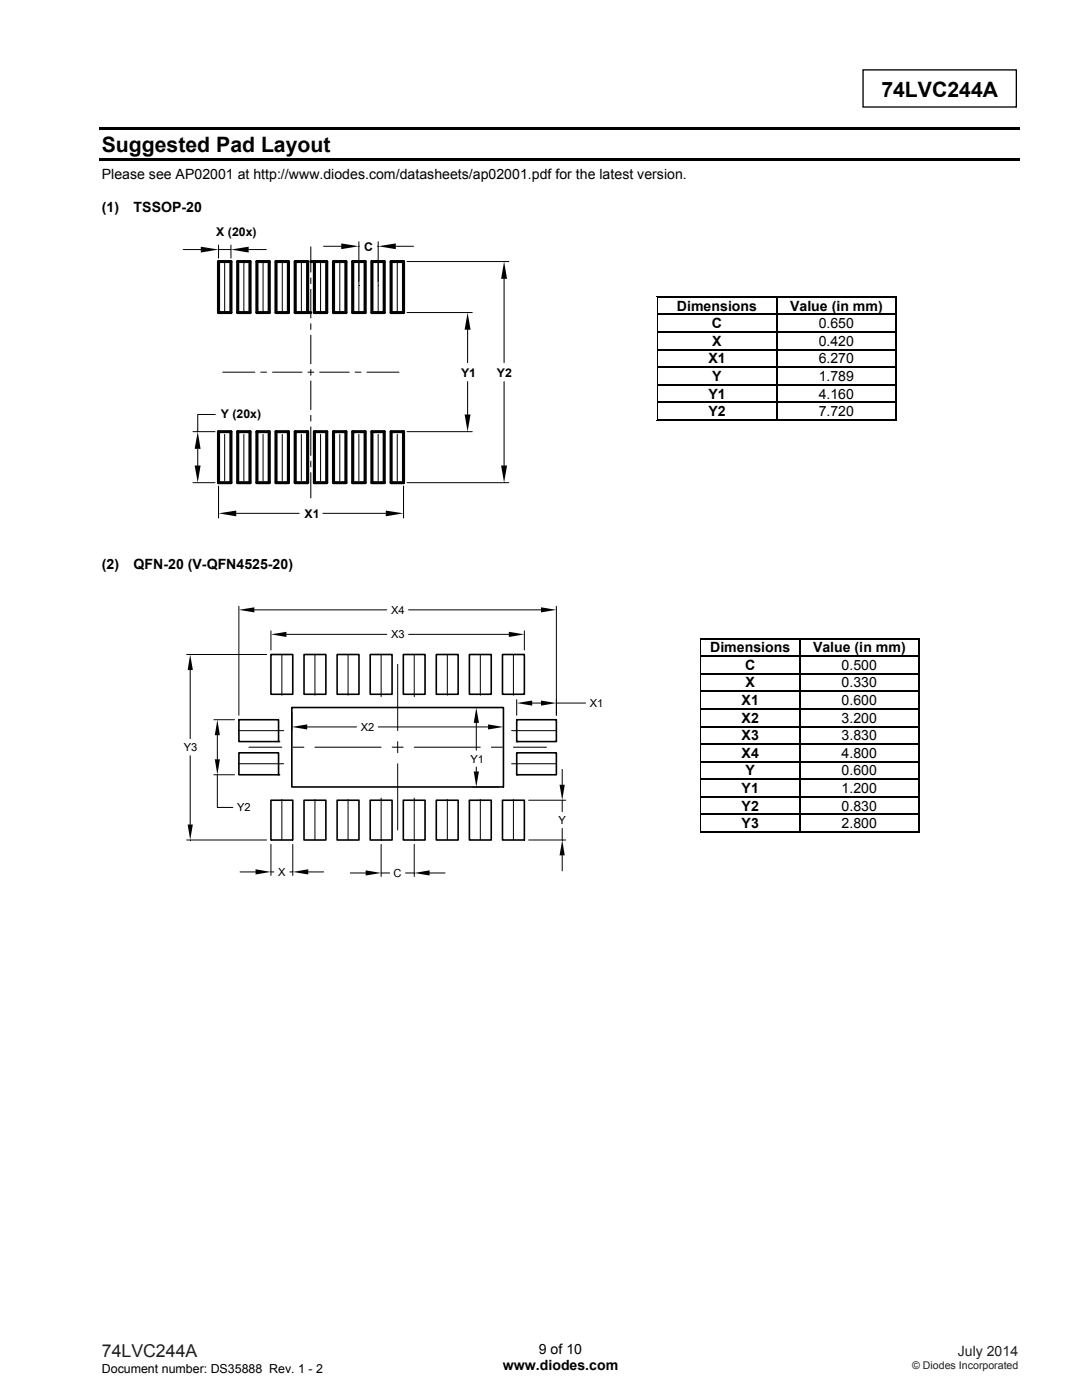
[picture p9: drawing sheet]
<svg xmlns="http://www.w3.org/2000/svg" width="216mm" height="279mm" viewBox="0 0 216 279" stroke-linecap="round" stroke-linejoin="round" font-family="sans-serif">
<path d="M172.2 13.9h30.6v7.5h-30.6z" fill="none" stroke="#000" stroke-width=".26"/>
<g fill="#000">
<path d="M19.8 25.5h183.6v.5h-183.6zM19.8 31.6h183.6v.5h-183.6zM131.1 59.1v.3zM131.1 59.1l.2 .1zM131.2 59.3l.1 .1zM154.9 59.4h.2zM154.9 59.1l.2 .1zM154.9 59.3l.2 .1zM178.7 59.1l.2 .1zM178.7 59.3l.1 .1zM178.9 59.1v.3zM131.1 62.6v.3z"/>
<path d="M131.1 66.1v.3zM131.1 69.7v.2zM131.1 73.2v.2zM131.1 76.7v.2zM131.2 62.6l.1 .3zM131.2 66.1l.1 .3zM131.2 69.7l.1 .2zM131.2 73.2l.1 .2zM131.2 76.7l.1 .2zM154.9 62.6h.2v.3h-.2zM154.9 66.1h.2v.3h-.2zM154.9 69.7h.2v.2h-.2z"/>
<path d="M154.9 73.2h.2v.2h-.2zM154.9 76.7h.2v.2h-.2zM178.7 62.6l.1 .3zM178.7 66.1l.1 .3zM178.7 69.7l.1 .2zM178.7 73.2l.1 .2zM178.7 76.7l.1 .2zM178.9 62.6v.3zM178.9 66.1v.3zM178.9 69.7v.2zM178.9 73.2v.2zM178.9 76.7v.2z"/>
<path d="M131.1 80.2v.3zM131.1 83.9h.2zM131.2 80.2l.1 .3zM131.2 83.7l.1 .1zM154.9 80.2h.2v.3h-.2zM178.7 80.2l.1 .3zM178.7 83.9h.2zM178.7 83.7l.1 .1zM178.9 80.2v.3zM178.9 83.7v.2zM139.7 127.3v.3zM139.7 127.3l.2 .1z"/>
<path d="M139.7 130.8v.3zM139.7 134.3v.3zM139.7 137.8v.3zM139.8 127.5l.1 .1zM139.8 130.8l.1 .3zM139.8 134.3l.1 .3zM139.8 137.8l.1 .3zM159.5 127.6h.3zM159.5 127.3l.3 .1zM159.5 127.5l.3 .1zM159.5 130.8h.3v.3h-.3zM159.5 134.3h.3v.3h-.3z"/>
<path d="M159.5 137.8h.3v.3h-.3zM183.2 127.3l.3 .1zM183.2 127.5l.1 .1zM183.2 130.8l.1 .3zM183.2 134.3l.1 .3zM183.2 137.8l.1 .3zM183.4 127.3l.1 .3zM183.4 130.8l.1 .3zM183.4 134.3l.1 .3zM183.4 137.8l.1 .3zM139.7 141.4v.2zM139.7 144.9v.2z"/>
<path d="M139.7 148.4v.3zM139.7 151.9v.3zM139.7 155.4v.3zM139.7 158.9v.3zM139.8 141.4l.1 .2zM139.8 144.9l.1 .2zM139.8 148.4l.1 .3zM139.8 151.9l.1 .3zM139.8 155.4l.1 .3zM139.8 158.9l.1 .3zM159.5 141.4h.3v.2h-.3zM159.5 144.9h.3v.2h-.3z"/>
<path d="M159.5 148.4h.3v.3h-.3zM159.5 151.9h.3v.3h-.3zM159.5 155.4h.3v.3h-.3zM159.5 158.9h.3v.3h-.3zM183.2 141.4l.1 .2zM183.2 144.9l.1 .2zM183.2 148.4l.1 .3zM183.2 151.9l.1 .3zM183.2 155.4l.1 .3zM183.2 158.9l.1 .3zM183.4 141.4l.1 .2zM183.4 144.9l.1 .2z"/>
<path d="M183.4 148.4l.1 .3zM183.4 151.9l.1 .3zM183.4 155.4l.1 .3zM183.4 158.9l.1 .3zM139.7 162.4v.3zM139.7 166.1l.2 .1zM139.8 162.4l.1 .3zM139.8 165.9l.1 .1zM159.5 162.4h.3v.3h-.3zM183.2 162.4l.1 .3zM183.2 166.1l.3 .1zM183.2 165.9l.1 .1z"/>
<path d="M183.4 162.4l.1 .3zM183.4 165.9l.1 .3z"/>
<circle cx="55.6" cy="148" r=".16"/>
<circle cx="55.6" cy="154.6" r=".16"/>
<circle cx="103.1" cy="148" r=".16"/>
<circle cx="103.1" cy="154.6" r=".16"/>
</g>
<g fill="none" stroke="#000" stroke-width=".2">
<path d="M36.6 49.8h3.5M43.6 49.8h2.5M43.6 48.9v2.6M44.8 52.6v9.5M46.1 48.9v2.6M48.7 52.6v9.5M49.6 49.8h3.5M52.5 52.6v9.5M56.3 52.6v9.5M60.1 52.6v9.5M62 49.3v5M62 55.5v1.1"/>
<path d="M62 57.7v5.8M64 52.6v9.5M64.6 49.1h3.5M67.8 52.6v9.5M71.6 48.2v13.9M71.6 49.1h.1M75.4 49.1h.1M75.5 48.2v13.9M79 49.1h3.5M79.3 52.6v9.5M81.2 52.2h20.3M100.6 55.6v16.8"/>
<path d="M131.1 59.4v3.2M131.3 59.4v3.2M131.3 59.2h23.6M131.3 59.3h23.6M155.1 59.2h23.6M155.1 59.3h23.6M178.7 59.4v3.2M178.9 59.4v3.2M44.5 74.3h6.3M52 74.3h1.2M54.4 74.3h5.9M61.4 74.3h1.2"/>
<path d="M62 64.6v1.1M62 66.9v5.7M62 73.7v1.2M62 76v5.7M63.8 74.3h5.9M70.9 74.3h1.1M73.2 74.3h6.4M81.2 62.4h13M93.3 65.8v6.6M93.3 76.2v6.5M100.6 76.2v16.7M131.1 62.9v3.2"/>
<path d="M131.1 66.4v3.3M131.1 69.9v3.3M131.1 73.4v3.3M131.1 76.9v3.3M131.3 62.9v3.2M131.3 66.4v3.3M131.3 69.9v3.3M131.3 73.4v3.3M131.3 76.9v3.3M178.7 62.9v3.2M178.7 66.4v3.3M178.7 69.9v3.3"/>
<path d="M178.7 73.4v3.3M178.7 76.9v3.3M178.9 62.9v3.2M178.9 66.4v3.3M178.9 69.9v3.3M178.9 73.4v3.3M178.9 76.9v3.3M38.5 86.1h4.4M38.5 96.3h4.4M39.5 89.6v3.3M43 82.7h-3.5v3.4M43.6 97v6.4"/>
<path d="M44.8 86.7v9.2M48.7 86.7v9.2M52.5 86.7v9.2M56.3 86.7v9.2M60.1 86.7v9.2M62 82.9v1.1M62 85.2v5.7M62 92v1.2M62 94.3v5.1M64 86.7v9.2M67.8 86.7v9.2M71.6 86.7v9.2"/>
<path d="M75.5 86.7v9.2M79.3 86.7v9.2M80.5 97v6.4M81.2 86.1h13M81.2 96.3h20.3M131.1 80.5v3.4M131.3 80.5v3.2M131.3 83.9h47.4M131.3 83.7h23.6M155.1 83.7h23.6M178.7 80.5v3.2M178.9 80.5v3.2"/>
<path d="M47.1 102.4h12.6M64.4 102.4h12.6M37.3 130.6h15.9M38 133.7v13.7M47.7 121v21.7M50.8 121.7h26.4M54.1 125.9v3.8M56.2 130.7v8M57.2 126.6h20M62.8 130.7v8M69.4 130.7v8M76.1 130.7v8.3"/>
<path d="M79.4 132.6v13.2M81.5 121.7h26.4M81.5 126.6h20M82.7 130.7v8.3M89.3 130.7v8M95.8 130.7v8M102.4 130.7v8M103.1 139.6v3.1M104.6 125.9v3.8M111 121v21.7M139.7 127.6v3.2M139.7 131.1v3.2"/>
<path d="M139.7 134.6v3.2M139.7 138.1v3.3M139.9 127.6v3.2M139.9 131.1v3.2M139.9 134.6v3.2M139.9 138.1v3.3M139.9 127.4h19.6M139.9 127.5h19.6M159.8 127.4h23.4M159.8 127.5h23.4M183.3 127.6v3.2M183.3 131.1v3.2"/>
<path d="M183.3 134.6v3.2M183.3 138.1v3.3M183.4 127.6v3.2M183.4 131.1v3.2M183.4 134.6v3.2M183.4 138.1v3.3M38 150.8v13.7M42.7 143.6h4.1M42.7 154.6h4.1M43.4 154.6v6.5h3.1M43.4 146.7v4.8M47.6 152.4h9"/>
<path d="M47.6 145.8h9M49.7 149.1h6.5M56.2 159.6v8M58.2 142.1v3.7M58.4 149.1h2.2M61.3 145.1h9.8M62.8 149.1h13.3M62.8 159.6v8M69.4 159.6v8M75.5 145.1h21.9M76.1 159.3v8.3M78.3 149.1h2.2"/>
<path d="M79.4 148v2.2M79.4 152.4v13.3M82.7 149.1h13.1M82.7 159.3v8.3M89.3 159.6v8M94.3 141.2h5.3M94.3 157.1h5.3M95 144.3v5.4M95 153.1v.9M95.8 159.6v8M98 149.1h2.2M100.5 142.1v3.7"/>
<path d="M102.1 152.4h9M102.1 145.8h9M102.4 149.1h6.7M102.4 159.6v8M105.5 159.7h7.4M106.2 140.3h1.8M111 140.3h5.8M112.2 153.5v3.1M112.2 159.7v2.3M139.7 141.6v3.3M139.7 145.1v3.3M139.7 148.7v3.2"/>
<path d="M139.7 152.2v3.2M139.7 155.7v3.2M139.7 159.2v3.2M139.9 141.6v3.3M139.9 145.1v3.3M139.9 148.7v3.2M139.9 152.2v3.2M139.9 155.7v3.2M139.9 159.2v3.2M183.3 141.6v3.3M183.3 145.1v3.3M183.3 148.7v3.2"/>
<path d="M183.3 152.2v3.2M183.3 155.7v3.2M183.3 159.2v3.2M183.4 141.6v3.3M183.4 145.1v3.3M183.4 148.7v3.2M183.4 152.2v3.2M183.4 155.7v3.2M183.4 159.2v3.2M37.3 167.6h15.9M47.9 174h3.1M54.1 168.5v6.2"/>
<path d="M54.1 174h.5M57.8 174h.6M58.4 168.5v6.2M61.5 174h3.1M69.9 174.2h3.1M76.1 168.5v6.4M76.1 174.2h1.7M80.9 174.2h1.8M82.7 168.5v6.4M85.7 174.2h3.1M105.5 167.6h7.4M112.2 165.3v2.3"/>
<path d="M112.2 170.7v3.1M139.7 162.7v3.5M139.9 162.7v3.2M139.9 166.2h43.3M139.9 166h19.6M159.8 166h23.4M183.3 162.7v3.2M183.4 162.7v3.2"/>
</g>
<g fill="none" stroke="#000" stroke-width=".25">
<path d="M155 59.4v3.2M131.3 62.8h23.6M131.3 66.3h23.6M131.3 69.8h23.6M131.3 73.3h23.6M131.3 76.8h23.6M155 62.9v3.2M155 66.4v3.3M155 69.9v3.3M155 73.4v3.3M155 76.9v3.3M155.1 62.8h23.6"/>
<path d="M155.1 66.3h23.6M155.1 69.8h23.6M155.1 73.3h23.6M155.1 76.8h23.6M131.3 80.3h23.6M155 80.5v3.3M155.1 80.3h23.6M139.9 131h19.6M139.9 134.5h19.6M139.9 138h19.6M159.6 127.6v3.2M159.6 131.1v3.2"/>
<path d="M159.6 134.6v3.2M159.6 138.1v3.3M159.8 131h23.4M159.8 134.5h23.4M159.8 138h23.4M139.9 141.5h19.6M139.9 145h19.6M139.9 148.5h19.6M139.9 152h19.6M139.9 155.5h19.6M139.9 159h19.6M159.6 141.6v3.3"/>
<path d="M159.6 145.1v3.3M159.6 148.7v3.2M159.6 152.2v3.2M159.6 155.7v3.2M159.6 159.2v3.2M159.8 141.5h23.4M159.8 145h23.4M159.8 148.5h23.4M159.8 152h23.4M159.8 155.5h23.4M159.8 159h23.4M139.9 162.5h19.6"/>
<path d="M159.6 162.7v3.3M159.8 162.5h23.4"/>
</g>
<g fill="none" stroke="#000" stroke-width=".62">
<path d="M43.6 52.2h2.5v10.2h-2.5zM47.4 52.2h2.5v10.2h-2.5zM51.3 52.2h2.4v10.2h-2.4zM55.1 52.2h2.5v10.2h-2.5zM62 52.2h3.2v10.2h-2.5v-10.2M66.5 52.2h2.5v10.2h-2.5zM72.9 52.2h-2.5v10.2h2.5v-10.2M74.2 52.2h2.5v10.2h-2.5zM78 52.2h2.5v10.2h-2.5zM61.4 62.4v-10.2h-2.5v10.2h3.1M43.6 86.1h2.5v10.2h-2.5zM47.4 86.1h2.5v10.2h-2.5z"/>
<path d="M51.3 86.1h2.4v10.2h-2.4zM55.1 86.1h2.5v10.2h-2.5zM58.9 86.1h2.5v10.2h-2.5zM62.7 86.1h2.5v10.2h-2.5zM66.5 86.1h2.5v10.2h-2.5zM72.9 86.1h-2.5v10.2h2.5M72.9 86.1v10.2M74.2 86.1h2.5v10.2h-2.5zM78 86.1h2.5v10.2h-2.5z"/>
</g>
<g fill="#000">
<path d="M40.1 49.2l3.5 .6-3.5 .6zM46.1 49.8l3.5-.6v1.2zM68.1 48.6l3.5 .5-3.5 .6zM75.5 49.1l3.5-.5v1.1zM100.6 52.2l.6 3.4h-1.2zM93.3 62.4l.6 3.4h-1.2zM38.8 92.9h1.2l-.5 3.4zM39.5 86.1l.5 3.5h-1.2zM92.7 82.7h1.2l-.6 3.4zM100 92.9h1.2l-.6 3.4zM43.6 102.4l3.5-.5v1.1zM77 101.9l3.5 .5-3.5 .6z"/>
<path d="M38 130.6l.5 3.1h-1.1zM47.7 121.7l3.1-.5v1zM54.1 126.6l3-.5v1zM101.5 126.1l3.1 .5-3.1 .5zM103.1 140.3l3.1-.5v1zM107.9 121.2l3.1 .5-3.1 .5zM107.9 139.8l3.1 .5-3.1 .5zM43.4 143.6l.5 3.1h-1zM42.9 151.5h1l-.5 3.1zM58.2 145.1l3.1-.5v1zM95 141.2l.6 3.1h-1.1zM94.5 154h1.1l-.6 3.1z"/>
<path d="M97.4 144.6l3.1 .5-3.1 .5zM111.7 156.6h1l-.5 3.1zM37.4 164.5h1.1l-.5 3.1zM51 173.5l3.1 .5-3.1 .5zM58.4 174l3.1-.5v1zM73 173.7l3.1 .5-3.1 .5zM82.7 174.2l3-.5v1zM112.2 167.6l.5 3.1h-1z"/>
</g>
<g fill="none" stroke="#000" stroke-width=".32">
<path d="M54.1 130.6h4.3v8h-4.3zM60.7 130.6h4.3v8h-4.3zM67.3 130.6h4.3v8h-4.3zM73.9 130.6h4.3v8h-4.3zM80.5 130.6h4.3v8h-4.3zM87.1 130.6h4.3v8h-4.3zM93.7 130.6h4.3v8h-4.3zM100.3 130.6h4.3v8h-4.3zM47.7 143.6h7.9v4.4h-7.9zM47.7 150.2h7.9v4.4h-7.9zM54.1 159.7h4.3v7.9h-4.3zM58.2 141.2h42.3v15.9h-42.3z"/>
<path d="M60.7 159.7h4.3v7.9h-4.3zM67.3 159.7h4.3v7.9h-4.3zM73.9 159.7h4.3v7.9h-4.3zM80.5 159.7h4.3v7.9h-4.3zM87.1 159.7h4.3v7.9h-4.3zM93.7 159.7h4.3v7.9h-4.3zM100.3 159.7h4.3v7.9h-4.3zM103.1 143.6h7.9v4.4h-7.9zM103.1 150.2h7.9v4.4h-7.9z"/>
</g>
<g font-size="4.2">
<text x="175.9" y="19.3">74LVC244A</text>
<text x="20.3" y="30.3">Suggested Pad Layout</text>
</g>
<text font-size="3.5" fill="#231f20" x="20.3" y="270.9">74LVC244A</text>
<g font-size="2.8">
<text x="20.3" y="35.8">Please see AP02001 at http://www.diodes.com/datasheets/ap02001.pdf for the latest version.</text>
<text x="20.3" y="42.2">(1)</text>
<text x="26.7" y="42.2">TSSOP-20</text>
<text x="135.1" y="62">Dimensions</text>
<text x="142.1" y="65.5">C</text>
<text x="157.7" y="62">Value (in mm)</text>
<text x="163.4" y="65.5">0.650</text>
<text x="142.1" y="69">X</text>
<text x="163.4" y="69">0.420</text>
<text x="141.4" y="72.5">X1</text>
<text x="142.1" y="76">Y</text>
<text x="163.4" y="72.5">6.270</text>
<text x="163.4" y="76">1.789</text>
<text x="141.4" y="79.5">Y1</text>
<text x="141.4" y="83.1">Y2</text>
<text x="163.4" y="79.5">4.160</text>
<text x="163.4" y="83.1">7.720</text>
<text x="20.3" y="113.6">(2)</text>
<text x="26.7" y="113.6">QFN-20 (V-QFN4525-20)</text>
<text x="141.7" y="130.2">Dimensions</text>
<text x="162.2" y="130.2">Value (in mm)</text>
<text x="148.7" y="133.7">C</text>
<text x="148.8" y="137.2">X</text>
<text x="167.9" y="137.2">0.330</text>
<text x="167.9" y="133.7">0.500</text>
<text x="148" y="140.7">X1</text>
<text x="167.9" y="140.7">0.600</text>
<text x="148" y="144.2">X2</text>
<text x="148" y="147.7">X3</text>
<text x="167.9" y="144.2">3.200</text>
<text x="167.9" y="147.7">3.830</text>
<text x="148" y="151.2">X4</text>
<text x="148.8" y="154.7">Y</text>
<text x="167.9" y="154.7">0.600</text>
<text x="167.9" y="151.2">4.800</text>
<text x="148" y="158.3">Y1</text>
<text x="148" y="161.8">Y2</text>
<text x="167.9" y="158.3">1.200</text>
<text x="167.9" y="161.8">0.830</text>
<text x="148" y="165.3">Y3</text>
<text x="167.9" y="165.3">2.800</text>
<text x="100.3" y="273.5">www.diodes.com</text>
<text x="107.5" y="270.2">9 of 10</text>
</g>
<text font-size="2.8" fill="#231f20" x="191.1" y="270.6">July 2014</text>
<text font-size="2.5" x="20.3" y="274">Document number: DS35888 Rev. 1 - 2</text>
<g font-size="2.4">
<text x="43.1" y="47.1">X (20x)</text>
<text x="72.6" y="50">C</text>
<text x="92" y="75.1">Y1</text>
<text x="99.1" y="75.1">Y2</text>
<text x="44" y="83.4">Y (20x)</text>
<text x="60.7" y="103.3">X1</text>
</g>
<g font-size="2.2">
<text x="78" y="122.5">X4</text>
<text x="78" y="127.4">X3</text>
<text x="117.7" y="141.1">X1</text>
<text x="36.7" y="149.9">Y3</text>
<text x="72" y="145.9">X2</text>
<text x="93.9" y="152.2">Y1</text>
<text x="47.3" y="161.9">Y2</text>
<text x="111.4" y="164.5">Y</text>
<text x="55.5" y="174.8">X</text>
<text x="78.5" y="175">C</text>
</g>
<text font-size="2.1" fill="#231f20" x="182" y="273.2">© Diodes Incorporated</text>
</svg>
